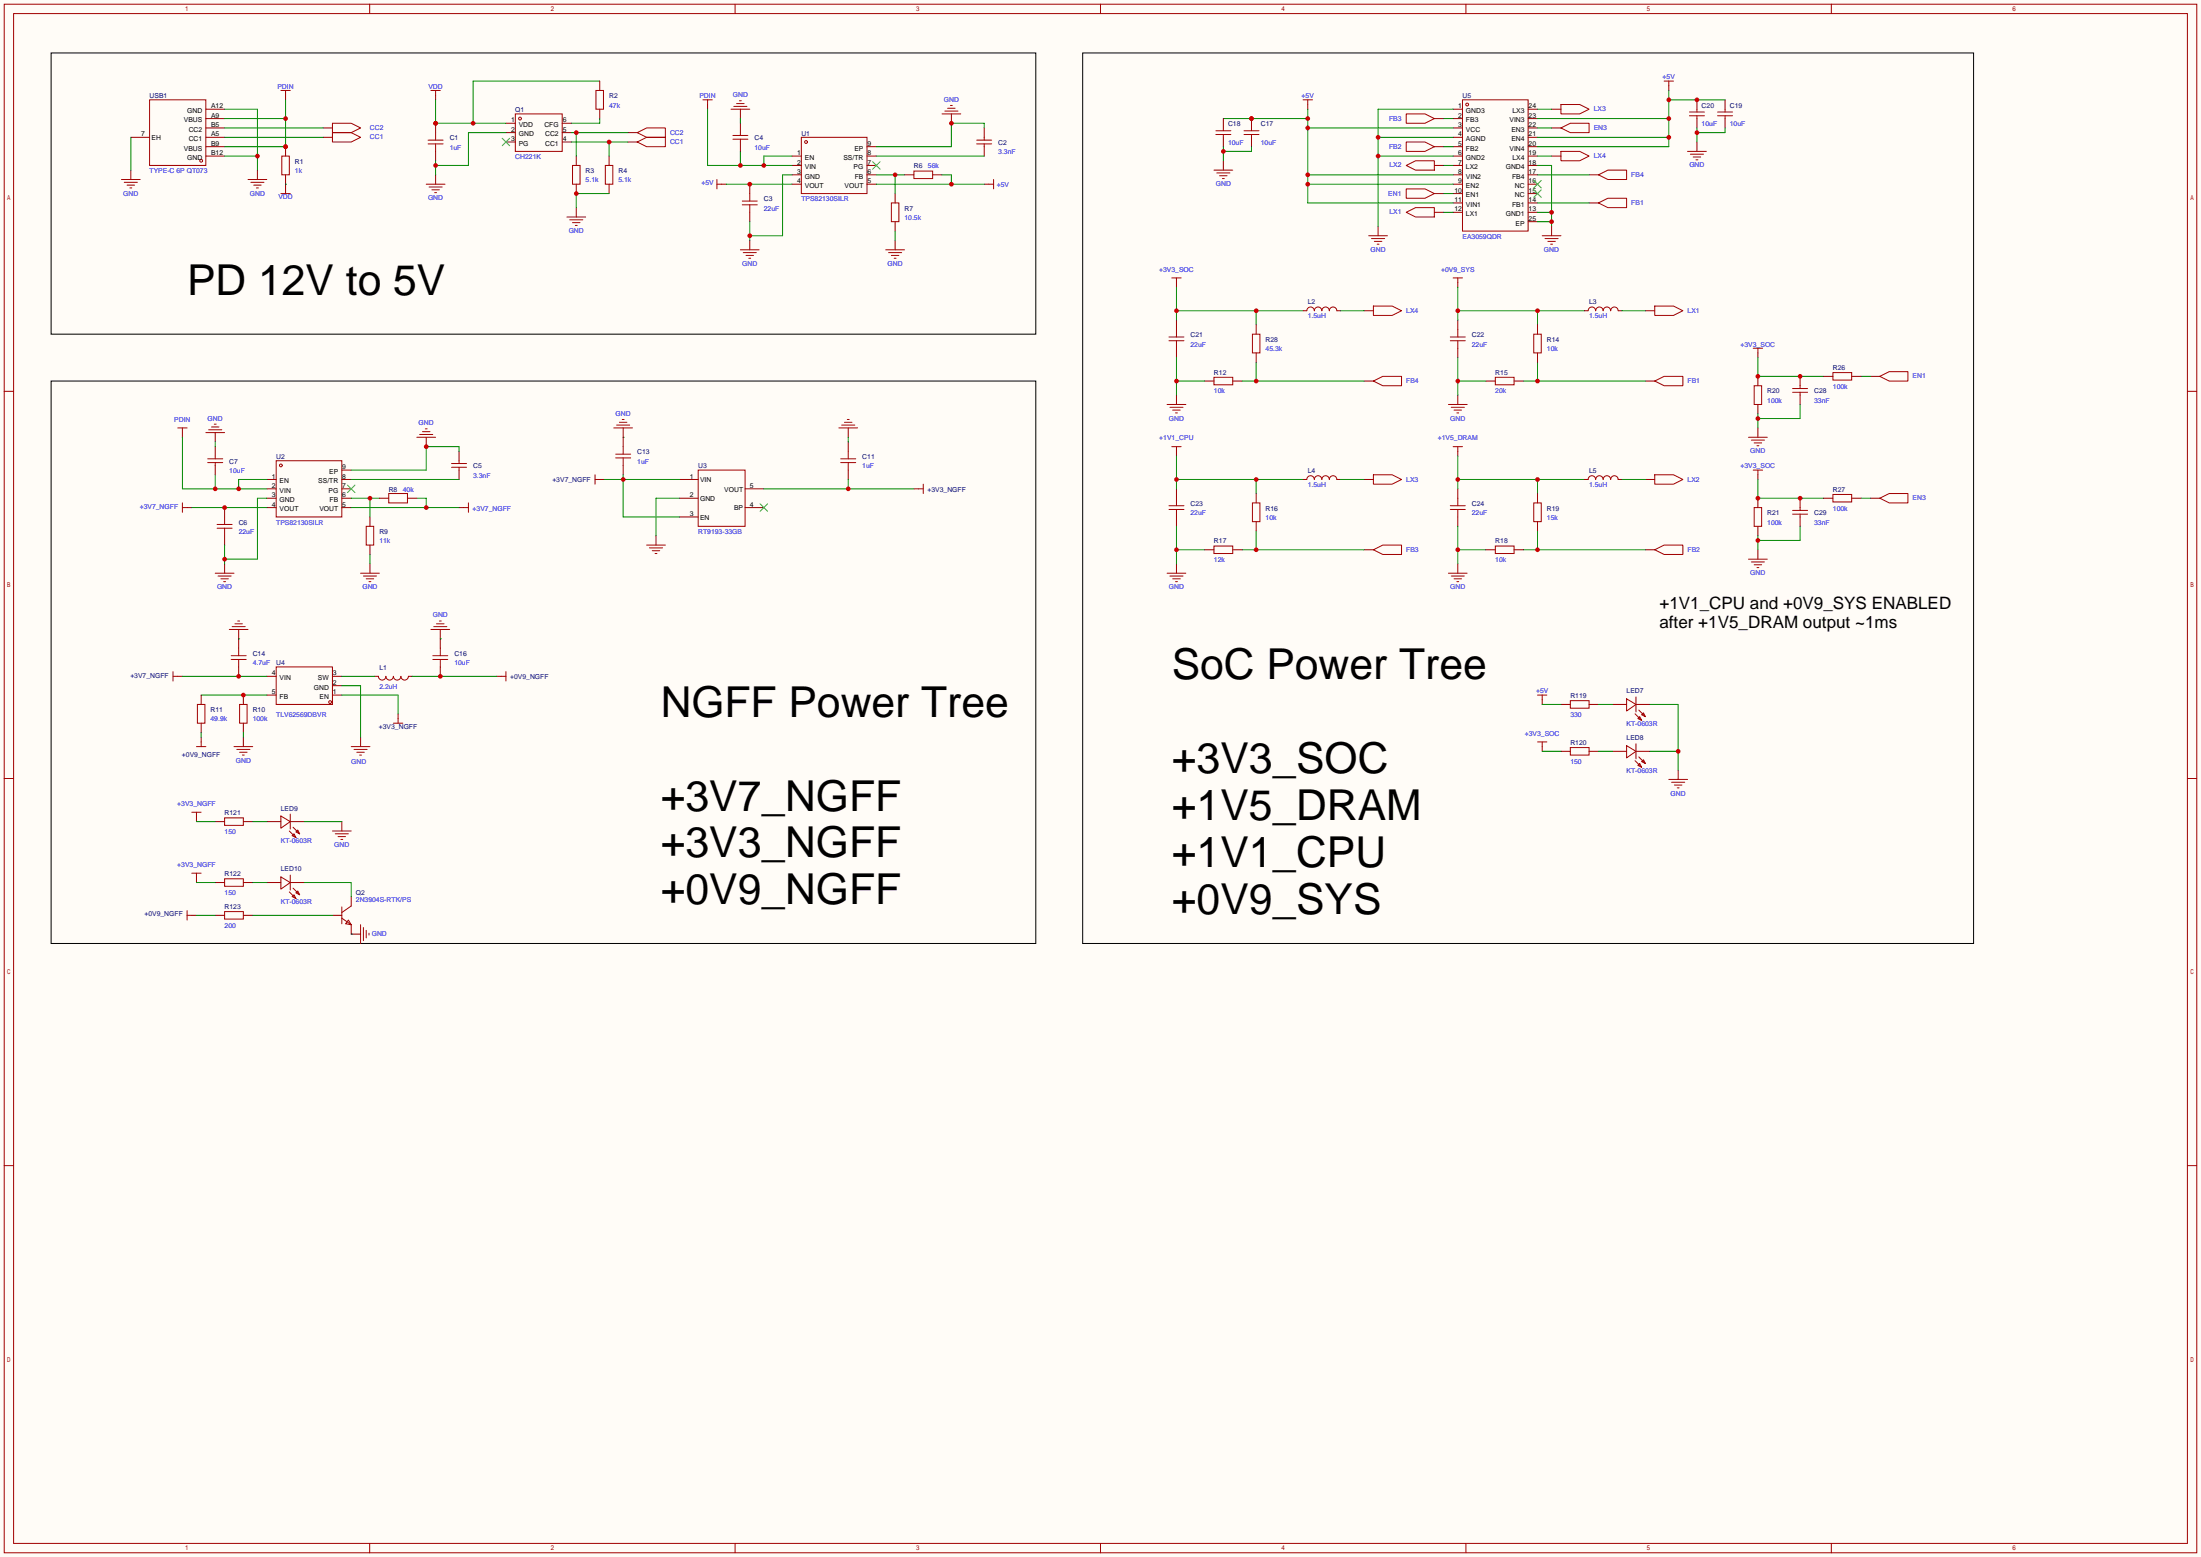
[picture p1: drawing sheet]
<svg xmlns="http://www.w3.org/2000/svg" width="596mm" height="422mm" viewBox="0 0 596 422" stroke-linecap="round" stroke-linejoin="round" font-family="sans-serif">
<path d="M0 0h596.1v421.9h-596.1z" fill="#fffcf7"/>
<g fill="none" stroke="#a10000" stroke-width=".27">
<path d="M1.1 1.1h593.9v419.7h-593.9zM3.7 3.7h588.8v414.5h-588.8zM100.1 1.1v2.6M199.1 1.1v2.6M298.1 1.1v2.6M397 1.1v2.6M496 1.1v2.6M40.5 27.1h15.3v17.7h-15.3zM32.9 48.6h5.1M33.7 49.4h3.5M34.4 50.2h2M35.2 50.9h.5"/>
<path d="M67.2 48.6h5.1M67.9 49.4h3.6M68.7 50.2h2M69.5 50.9h.5M1.1 106h2.6M592.5 106h2.5M1.1 210.9h2.6M592.5 210.9h2.5M1.1 315.8h2.6M592.5 315.8h2.5M100.1 418.2v2.6M199.1 418.2v2.6"/>
<path d="M298.1 418.2v2.6M397 418.2v2.6M496 418.2v2.6"/>
<circle cx="54.5" cy="43.6" r=".38"/>
</g>
<path d="M13.8 14.4h266.7v76.2h-266.7z" fill="none" stroke="#000" stroke-width=".27"/>
<path d="M35.4 37.2h5.1M55.8 39.8h5M55.8 34.7h5M55.8 37.2h5M55.8 32.1h5M55.8 29.6h5M35.4 46.1v2.5M55.8 42.3h5M69.7 46.1v2.5" fill="none" stroke="#870000" stroke-width=".27"/>
<path d="M35.4 37.2v8.9M60.8 29.6h8.9v16.5M60.8 42.3h8.9" fill="none" stroke="#008700" stroke-width=".27"/>
<circle cx="69.7" cy="42.3" r=".63" fill="#c00"/>
<path d="M77.3 25.8v1.3M87.5 34.7h2.5M87.5 37.2h2.5" fill="none" stroke="#870000" stroke-width=".27"/>
<path d="M76.1 24.5h2.5M77.3 24.5v1.3M90 33.4h5.1l2.6 1.3-2.6 1.2h-5.1zM90 35.9h5.1l2.6 1.3-2.6 1.3h-5.1z" fill="none" stroke="#a10000" stroke-width=".27"/>
<path d="M60.8 34.7h26.7M60.8 37.2h26.7M60.8 32.1h16.5M77.3 27.1v12.7h-16.5" fill="none" stroke="#008700" stroke-width=".27"/>
<g fill="#c00">
<circle cx="77.3" cy="32.1" r=".63"/>
<circle cx="77.3" cy="39.8" r=".63"/>
</g>
<path d="M77.3 39.8v2.5" fill="none" stroke="#870000" stroke-width=".27"/>
<circle cx="77.3" cy="39.8" r=".63" fill="#c00"/>
<path d="M118 25.8v1.3M137 33.4h2.6M137 35.9h2.6M137 38.5h2.6M152.3 33.4h2.5M152.3 35.9h2.5M152.3 38.5h2.5M77.3 47.4v3.8" fill="none" stroke="#870000" stroke-width=".27"/>
<g fill="none" stroke="#a10000" stroke-width=".27">
<path d="M116.7 24.5h2.6M118 24.5v1.3M139.6 30.9h12.7v10.1h-12.7zM76.1 52.5h2.5M76.3 42.3h2.1v5.1h-2.1zM77.3 51.2v1.3"/>
<circle cx="140.8" cy="32.1" r=".38"/>
</g>
<path d="M118 27.1v6.3h19M162.4 22h-34.3v11.4M77.3 49.9h.1" fill="none" stroke="#008700" stroke-width=".27"/>
<path d="M136 37.5l2 2M138 37.5l-2 2" fill="none" stroke="#3c3" stroke-width=".27"/>
<g fill="#c00">
<circle cx="128.1" cy="33.4" r=".63"/>
<circle cx="118" cy="33.4" r=".63"/>
</g>
<path d="M116 39h4M116 38h4M118 35.9v2.1" fill="none" stroke="#a10000" stroke-width=".27"/>
<path d="M118 33.4v2.5M118 41v2.6" fill="none" stroke="#870000" stroke-width=".27"/>
<circle cx="118" cy="33.4" r=".63" fill="#c00"/>
<path d="M118 39v2M115.4 49.9h5.1M116.2 50.7h3.6M117 51.4h2M117.7 52.2h.5" fill="none" stroke="#a10000" stroke-width=".27"/>
<path d="M118 47.4v2.5" fill="none" stroke="#870000" stroke-width=".27"/>
<path d="M137 35.9h-10.1v8.9h-8.9M118 43.6v3.8" fill="none" stroke="#008700" stroke-width=".27"/>
<circle cx="118" cy="44.8" r=".63" fill="#c00"/>
<path d="M162.4 22v2.5M162.4 29.6v2.5M170.1 35.9h2.5M170.1 38.5h2.5M156.1 42.3v2.5M156.1 49.9v2.6M165 42.3v2.5M165 49.9v2.6" fill="none" stroke="#870000" stroke-width=".27"/>
<path d="M161.4 24.5h2v5.1h-2zM172.6 35.9l2.5-1.2h5.1v2.5h-5.1zM172.6 38.5l2.5-1.3h5.1v2.6h-5.1zM155.1 44.8h2v5.1h-2zM164 44.8h2v5.1h-2z" fill="none" stroke="#a10000" stroke-width=".27"/>
<path d="M154.8 35.9h15.3M156.1 35.9v6.4M162.4 32.1v1.3h-7.6" fill="none" stroke="#008700" stroke-width=".27"/>
<circle cx="156.1" cy="35.9" r=".63" fill="#c00"/>
<path d="M154.8 38.5h15.3M165 38.5v3.8" fill="none" stroke="#008700" stroke-width=".27"/>
<circle cx="165" cy="38.5" r=".63" fill="#c00"/>
<path d="M156.1 56.3v2.5" fill="none" stroke="#870000" stroke-width=".27"/>
<path d="M153.5 58.8h5.1M154.3 59.6h3.6M155.1 60.3h2M155.8 61.1h.5" fill="none" stroke="#a10000" stroke-width=".27"/>
<path d="M165 52.5h-8.9v3.8" fill="none" stroke="#008700" stroke-width=".27"/>
<circle cx="156.1" cy="52.5" r=".63" fill="#c00"/>
<g fill="none" stroke="#a10000" stroke-width=".27">
<path d="M217 37.2h17.8v15.3h-17.8zM255.1 30.9h5.1M255.9 30.1h3.6M256.7 29.3h2M257.4 28.6h.5M264.5 39h4.1M264.5 38h4.1M266.6 37.2v.8M266.6 39v.8M112.9 118.5h5.1M113.7 117.7h3.5M114.4 117h2.1"/>
<path d="M115.2 116.2h.5M74.8 124.8h17.8v15.3h-17.8zM122.3 126.6h4.1M122.3 125.6h4.1M124.3 124.8v.8M124.3 126.6v.8"/>
<circle cx="218.3" cy="38.5" r=".38"/>
<circle cx="76.1" cy="126.1" r=".38"/>
</g>
<g fill="none" stroke="#870000" stroke-width=".27">
<path d="M234.8 39.8h2.6M257.7 30.9v2.5M266.6 34.7v2.5M266.6 39.8v2.5M214.5 42.3h2.5M214.5 44.8h2.5M214.5 47.4h2.5M214.5 49.9h2.5M234.8 42.3h2.6M234.8 44.8h2.6M234.8 47.4h2.6M234.8 49.9h2.6"/>
<path d="M115.4 118.5v2.5M72.3 129.9h2.5M72.3 132.5h2.5M72.3 135h2.5M72.3 137.5h2.5M92.6 129.9h2.5M92.6 132.5h2.5M92.6 135h2.5M92.6 137.5h2.5M92.6 127.4h2.5M124.3 122.3v2.5M124.3 127.4v2.5"/>
</g>
<path d="M236.3 43.8l2.1 2M238.4 43.8l-2.1 2M94.1 131.4l2 2.1M96.1 131.4l-2 2.1" fill="none" stroke="#3c3" stroke-width=".27"/>
<path d="M237.4 42.3h29.2M95.1 129.9h29.2M124.3 122.3v-1.3h-8.9v6.4h-20.3" fill="none" stroke="#008700" stroke-width=".27"/>
<circle cx="115.4" cy="121" r=".63" fill="#c00"/>
<path d="M266.6 34.7v-1.3h-8.9v6.4h-20.3" fill="none" stroke="#008700" stroke-width=".27"/>
<circle cx="257.7" cy="33.4" r=".63" fill="#c00"/>
<path d="M242.4 52.5v2.5M245 47.4h2.5M252.6 47.4h2.5M266.6 49.9h1.2M242.4 60.1v2.5M124.3 137.5h1.3" fill="none" stroke="#870000" stroke-width=".27"/>
<path d="M241.4 55h2.1v5.1h-2.1zM247.5 46.4h5.1v2h-5.1zM267.8 49.9h1.3M269.1 48.6v2.6M125.6 137.5h1.3M126.9 136.3v2.5" fill="none" stroke="#a10000" stroke-width=".27"/>
<path d="M237.4 49.9h29.2M255.1 47.4h2.6v2.5" fill="none" stroke="#008700" stroke-width=".27"/>
<circle cx="257.7" cy="49.9" r=".63" fill="#c00"/>
<path d="M95.1 137.5h29.2M112.9 135h2.5v2.5" fill="none" stroke="#008700" stroke-width=".27"/>
<circle cx="115.4" cy="137.5" r=".63" fill="#c00"/>
<path d="M95.1 135h7.6M100.2 135v5.1" fill="none" stroke="#008700" stroke-width=".27"/>
<circle cx="100.2" cy="135" r=".63" fill="#c00"/>
<path d="M237.4 47.4h7.6M242.4 47.4v5.1" fill="none" stroke="#008700" stroke-width=".27"/>
<circle cx="242.4" cy="47.4" r=".63" fill="#c00"/>
<path d="M195.5 49.9h1.2M242.4 65.2v2.5M50.7 137.5h1.2M60.8 137.5v2.6M60.8 145.2v2.5M100.2 152.8v2.5" fill="none" stroke="#870000" stroke-width=".27"/>
<g fill="none" stroke="#a10000" stroke-width=".27">
<path d="M194.2 48.6v2.6M194.2 49.9h1.3M239.9 67.7h5.1M240.7 68.5h3.5M241.4 69.2h2.1M242.2 70h.5M49.4 136.3v2.5M49.4 137.5h1.3M58.8 143.1h4.1M58.8 142.1h4.1M60.8 140.1v2M97.7 155.3h5"/>
<path d="M98.4 156.1h3.6M99.2 156.8h2M99.9 157.6h.6"/>
</g>
<path d="M196.7 49.9h17.8M242.4 62.6v2.6M51.9 137.5h20.4M100.2 150.2v2.6" fill="none" stroke="#008700" stroke-width=".27"/>
<circle cx="60.8" cy="137.5" r=".63" fill="#c00"/>
<path d="M201 55.5h4.1M201 54.5h4.1M203.1 52.5v2M60.8 143.1v2.1" fill="none" stroke="#a10000" stroke-width=".27"/>
<path d="M203.1 49.9v2.6M203.1 57.5v2.6" fill="none" stroke="#870000" stroke-width=".27"/>
<circle cx="203.1" cy="49.9" r=".63" fill="#c00"/>
<path d="M203.1 55.5v2M200.5 67.7h5.1M201.3 68.5h3.6M202.1 69.2h2M202.8 70h.5M58.3 155.3h5.1M59.1 156.1h3.5M59.8 156.8h2M60.6 157.6h.5" fill="none" stroke="#a10000" stroke-width=".27"/>
<path d="M203.1 65.2v2.5M60.8 152.8v2.5" fill="none" stroke="#870000" stroke-width=".27"/>
<path d="M72.3 135h-2.6v16.5h-8.9M60.8 147.7v5.1" fill="none" stroke="#008700" stroke-width=".27"/>
<circle cx="60.8" cy="151.5" r=".63" fill="#c00"/>
<path d="M214.5 47.4h-2.5v16.5h-8.9M203.1 60.1v5.1" fill="none" stroke="#008700" stroke-width=".27"/>
<circle cx="203.1" cy="63.9" r=".63" fill="#c00"/>
<path d="M191.6 28.3v1.3M49.4 117.2v1.3" fill="none" stroke="#870000" stroke-width=".27"/>
<path d="M190.4 27.1h2.5M191.6 27.1v1.2M48.1 116h2.6M49.4 116v1.2" fill="none" stroke="#a10000" stroke-width=".27"/>
<path d="M191.6 29.6v15.2h22.9M200.5 41v3.8M214.5 42.3h-7.6v2.5" fill="none" stroke="#008700" stroke-width=".27"/>
<g fill="#c00">
<circle cx="206.9" cy="44.8" r=".63"/>
<circle cx="200.5" cy="44.8" r=".63"/>
</g>
<path d="M49.4 118.5v14h22.9M58.3 128.7v3.8M72.3 129.9h-7.7v2.6" fill="none" stroke="#008700" stroke-width=".27"/>
<g fill="#c00">
<circle cx="58.3" cy="132.5" r=".63"/>
<circle cx="64.6" cy="132.5" r=".63"/>
</g>
<g fill="none" stroke="#a10000" stroke-width=".27">
<path d="M198 29.6h5.1M198.5 37.7h4.1M198.5 36.7h4.1M198.8 28.8h3.5M199.5 28.1h2M200.3 27.3h.5M200.5 35.9v.8M200.5 37.7v.8M55.8 117.2h5M56.5 116.5h3.6M57.3 115.7h2M58 114.9h.5"/>
<path d="M227.2 116h5.1M228 115.2h3.5M228.7 114.4h2.1M229.5 113.7h.5M56.3 125.3h4M56.3 124.3h4M58.3 123.6v.7M58.3 125.3v.8M105.3 133.7h5.1v2.6h-5.1zM161.2 128.7v2.5M161.2 129.9h1.2M166.8 123.1h4"/>
<path d="M166.8 124.1h4M168.8 121v2.1M168.8 124.1v2M189.1 127.4h12.7v15.2h-12.7zM227.7 125.3h4.1M227.7 124.3h4.1M229.7 122.3v2M229.7 125.3v2.1M248.8 132.5h1.3M250.1 131.2v2.5M99.2 142.6h2v5.1h-2zM175.1 147.7h5.1"/>
<path d="M175.9 148.5h3.6M176.7 149.2h2M177.4 150h.5M62.1 170.6h5.1M62.6 177.7h4.1M62.6 178.7h4.1M62.9 169.8h3.5M63.6 169h2.1M64.4 168.3h.5M64.6 175.6v2.1M64.6 178.7v2M117.2 177.7h4.1"/>
<path d="M117.2 178.7h4.1M119.3 175.6v2.1M119.3 178.7v2M46.9 182v2.5M46.9 183.3h1.2M74.8 180.7h15.2v10.2h-15.2zM102.5 183.3a1.02 1.02 0 0 0 1 1 1.02 1.02 0 0 0 1-1M104.5 183.3a1.02 1.02 0 0 0 1 1 1.02 1.02 0 0 0 1.1-1M106.6 183.3a1.02 1.02 0 0 0 1 1 1.02 1.02 0 0 0 1-1M106.6 196h2.5M107.8 194.7v1.3M108.6 183.3a1.02 1.02 0 0 0 1 1 1.02 1.02 0 0 0 1-1"/>
<path d="M135.8 183.3h1.2M137 182v2.5M53.2 202.3h2.6M54.5 201v1.3M95.1 202.3h5.1M95.9 203.1h3.5M96.6 203.8h2.1M97.4 204.6h.5M50.7 246.8v2.5M50.7 248h1.2"/>
<circle cx="89.4" cy="190.2" r=".38"/>
</g>
<g fill="none" stroke="#870000" stroke-width=".27">
<path d="M200.5 29.6v2.5M200.5 33.4v2.5M200.5 38.5v2.5M58.3 117.2v2.6M168.8 118.5v2.5M229.7 116v2.5M229.7 119.8v2.5M58.3 121v2.6M58.3 126.1v2.6M102.7 135h2.6M110.4 135h2.5M162.4 129.9h1.3"/>
<path d="M168.8 126.1v2.6M184 135h5.1M184 129.9h5.1M201.8 137.5h5.1M201.8 132.5h5.1M229.7 127.4v2.5M247.5 132.5h1.3M100.2 140.1v2.5M100.2 147.7v2.5M177.7 145.2v2.5M184 140.1h5.1M64.6 170.6v5"/>
<path d="M119.3 173.1v2.5M48.1 183.3h1.3M54.5 199.8v1.2M64.6 180.7v2.6M72.3 183.3h2.5M72.3 188.3h2.5M90 183.3h2.6M90 188.3h2.6M90 185.8h2.6M97.7 199.8v2.5M101.5 183.3h1M107.8 193.4v1.3"/>
<path d="M110.6 183.3h1M119.3 180.7v2.6M134.5 183.3h1.3M51.9 248h1.3"/>
</g>
<path d="M200.5 32.1v1.3M58.3 119.8v1.2M163.7 129.9h20.3M168.8 128.7v11.4h15.2" fill="none" stroke="#008700" stroke-width=".27"/>
<path d="M13.8 103.3h266.7v152.4h-266.7z" fill="none" stroke="#000" stroke-width=".27"/>
<path d="M205.9 136.5l2 2.1M207.9 136.5l-2 2.1" fill="none" stroke="#3c3" stroke-width=".27"/>
<circle cx="168.8" cy="129.9" r=".63" fill="#c00"/>
<path d="M184 135h-6.3v10.2M206.9 132.5h40.6M229.7 129.9v2.6" fill="none" stroke="#008700" stroke-width=".27"/>
<circle cx="229.7" cy="132.5" r=".63" fill="#c00"/>
<path d="M168.8 118.5h.1M49.4 183.3h22.9M92.6 188.3h15.2v5.1M92.6 185.8h5.1v14" fill="none" stroke="#008700" stroke-width=".27"/>
<path d="M168.8 116v2.5" fill="none" stroke="#870000" stroke-width=".27"/>
<path d="M166.2 116h5.1M167 115.2h3.6M167.8 114.4h2M168.5 113.7h.5" fill="none" stroke="#a10000" stroke-width=".27"/>
<circle cx="64.6" cy="183.3" r=".63" fill="#c00"/>
<path d="M64.6 173.1h.1M54.5 188.3h17.8M92.6 183.3h8.9" fill="none" stroke="#008700" stroke-width=".27"/>
<path d="M65.9 188.3v2.6" fill="none" stroke="#870000" stroke-width=".27"/>
<circle cx="65.9" cy="188.3" r=".63" fill="#c00"/>
<path d="M54.5 188.3v2.6M54.5 196v2.5M65.9 196v2.5M65.9 199.8v2.5" fill="none" stroke="#870000" stroke-width=".27"/>
<path d="M53.5 190.9h2v5.1h-2zM64.9 190.9h2v5.1h-2zM63.4 202.3h5.1M64.1 203.1h3.6M64.9 203.8h2M65.7 204.6h.5" fill="none" stroke="#a10000" stroke-width=".27"/>
<path d="M54.5 198.5v1.3M65.9 198.5v1.3M111.6 183.3h22.9" fill="none" stroke="#008700" stroke-width=".27"/>
<circle cx="119.3" cy="183.3" r=".63" fill="#c00"/>
<g fill="none" stroke="#870000" stroke-width=".27">
<path d="M393.6 29.6h2.5M393.6 32.1h2.5M393.6 34.7h2.5M393.6 37.2h2.5M393.6 39.8h2.5M413.9 29.6h2.5M413.9 32.1h2.5M413.9 34.7h2.5M413.9 37.2h2.5M413.9 39.8h2.5M393.6 42.3h2.5M393.6 44.8h2.5"/>
<path d="M393.6 47.4h2.5M393.6 49.9h2.5M393.6 52.5h2.5M393.6 55h2.5M393.6 57.5h2.5M413.9 42.3h2.5M413.9 44.8h2.5M413.9 47.4h2.5M413.9 49.9h2.5M413.9 52.5h2.5M413.9 55h2.5M413.9 57.5h2.5"/>
<path d="M373.3 61.3v2.6M413.9 60.1h2.5M119.3 170.6v2.5"/>
</g>
<g fill="none" stroke="#a10000" stroke-width=".27">
<path d="M396.1 27.1h17.8v35.5h-17.8zM370.7 63.9h5.1M371.5 64.6h3.5M372.2 65.4h2.1M373 66.2h.5M116.7 170.6h5.1M117.5 169.8h3.5M118.2 169h2.1M119 168.3h.5"/>
<circle cx="397.4" cy="28.3" r=".38"/>
</g>
<path d="M373.3 37.2h20.3M393.6 29.6h-20.3v31.7M373.3 42.3h20.3M119.3 173.1h.1" fill="none" stroke="#008700" stroke-width=".27"/>
<path d="M293.2 14.4h241.3v241.3h-241.3z" fill="none" stroke="#000" stroke-width=".27"/>
<path d="M415.4 51.4l2 2.1M415.4 48.9l2 2M417.4 51.4l-2 2.1M417.4 48.9l-2 2" fill="none" stroke="#3c3" stroke-width=".27"/>
<g fill="#c00">
<circle cx="373.3" cy="37.2" r=".63"/>
<circle cx="373.3" cy="42.3" r=".63"/>
</g>
<g fill="none" stroke="#870000" stroke-width=".27">
<path d="M354.2 28.3v1.3M388.5 32.1h2.5M388.5 39.8h2.5M420.2 34.7h2.6M420.2 29.6h2.6M452 23.2v1.3M388.5 52.5h2.5M388.5 44.8h2.5M388.5 57.5h2.5M420.2 42.3h2.6M430.4 55h2.5M430.4 47.4h2.5"/>
<path d="M476.1 95.6v1.3M369.4 103.3h2.6M445.6 103.3h2.6M506.6 102h2.5M476.1 128.7v1.2M506.6 135h2.5M369.4 149h2.6M445.6 149h2.6"/>
</g>
<g fill="none" stroke="#a10000" stroke-width=".27">
<path d="M352.9 27.1h2.6M354.2 27.1v1.2M380.9 30.9h5.1l2.5 1.2-2.5 1.3h-5.1zM380.9 38.5h5.1l2.5 1.3-2.5 1.2h-5.1zM422.8 34.7l2.5-1.3h5.1v2.5h-5.1zM422.8 28.3h5.1l2.5 1.3-2.5 1.3h-5.1zM450.7 22h2.6M452 22v1.2M380.9 51.2h5.1l2.5 1.3-2.5 1.2h-5.1zM380.9 44.8l2.5-1.2h5.1v2.5h-5.1zM380.9 57.5l2.5-1.2h5.1v2.5h-5.1zM422.8 41h5.1l2.5 1.3-2.5 1.3h-5.1z"/>
<path d="M432.9 55l2.6-1.3h5.1v2.6h-5.1zM432.9 47.4l2.6-1.3h5.1v2.5h-5.1zM474.9 94.4h2.5M476.1 94.4v1.2M372 103.3l2.5-1.3h5.1v2.5h-5.1zM448.2 103.3l2.5-1.3h5.1v2.5h-5.1zM509.1 102l2.6-1.3h5.1v2.6h-5.1zM474.9 127.4h2.5M476.1 127.4v1.3M509.1 135l2.6-1.3h5.1v2.6h-5.1zM372 149l2.5-1.3h5.1v2.5h-5.1zM448.2 149l2.5-1.3h5.1v2.5h-5.1z"/>
</g>
<path d="M331.3 32.1h22.9M354.2 34.7h39.4M354.2 29.6v25.4h39.4M354.2 47.4h39.4M354.2 49.9h39.4" fill="none" stroke="#008700" stroke-width=".27"/>
<g fill="#c00">
<circle cx="354.2" cy="34.7" r=".63"/>
<circle cx="354.2" cy="47.4" r=".63"/>
<circle cx="354.2" cy="49.9" r=".63"/>
<circle cx="354.2" cy="32.1" r=".63"/>
<circle cx="339" cy="32.1" r=".63"/>
</g>
<path d="M336.9 36.4h4.1M336.9 35.4h4.1M465.2 31.4h4.1M465.2 30.4h4.1M467.2 29.6v.8M467.2 31.4v.7" fill="none" stroke="#a10000" stroke-width=".27"/>
<path d="M339 32.1v2.6M339 37.2v2.6M467.2 27.1v2.5M467.2 32.1v2.6" fill="none" stroke="#870000" stroke-width=".27"/>
<circle cx="339" cy="32.1" r=".63" fill="#c00"/>
<g fill="none" stroke="#a10000" stroke-width=".27">
<path d="M329.3 36.4h4.1M329.3 35.4h4.1M331.3 34.7v.7M331.3 36.4v.8M339 34.7v.7M339 36.4v.8M457.6 31.4h4M457.6 30.4h4M459.6 29.6v.8M459.6 31.4v.7M328.8 46.1h5.1M329.6 46.9h3.5"/>
<path d="M330.3 47.6h2.1M331.1 48.4h.5M457.1 41h5.1M457.8 41.8h3.6M458.6 42.5h2M459.4 43.3h.5"/>
</g>
<path d="M331.3 32.1v2.6M331.3 37.2v2.6M459.6 27.1v2.5M459.6 32.1v2.6M459.6 38.5v2.5M331.3 43.6v2.5" fill="none" stroke="#870000" stroke-width=".27"/>
<path d="M331.3 39.8v3.8M339 39.8v1.2h-7.7" fill="none" stroke="#008700" stroke-width=".27"/>
<circle cx="331.3" cy="41" r=".63" fill="#c00"/>
<path d="M459.6 34.7v3.8M467.2 34.7v1.2h-7.6" fill="none" stroke="#008700" stroke-width=".27"/>
<circle cx="459.6" cy="35.9" r=".63" fill="#c00"/>
<path d="M391 32.1h2.6M391 39.8h2.6M416.4 32.1h35.6M416.4 34.7h3.8M416.4 37.2h35.6M452 24.5v15.3h-35.6M452 27.1h15.2M391 44.8h2.6M391 57.5h2.6" fill="none" stroke="#008700" stroke-width=".27"/>
<g fill="#c00">
<circle cx="452" cy="37.2" r=".63"/>
<circle cx="452" cy="32.1" r=".63"/>
<circle cx="452" cy="27.1" r=".63"/>
<circle cx="459.6" cy="27.1" r=".63"/>
</g>
<path d="M416.4 29.6h3.8M416.4 42.3h3.8M416.4 44.8h3.8v16.5M416.4 57.5h3.8M416.4 60.1h3.8" fill="none" stroke="#008700" stroke-width=".27"/>
<g fill="#c00">
<circle cx="420.2" cy="60.1" r=".63"/>
<circle cx="420.2" cy="57.5" r=".63"/>
</g>
<g fill="none" stroke="#870000" stroke-width=".27">
<path d="M318.6 76.6v1.3M394.8 76.6v1.3M420.2 61.3v2.6M318.6 86.7v2.6M318.6 94.4v2.5M369.4 84.2h2.6M394.8 86.7v2.6M394.8 94.4v2.5M445.6 84.2h2.6M318.6 107.1v2.5M326.3 103.3h2.5M333.9 103.3h2.5"/>
<path d="M394.8 107.1v2.5M318.6 122.3v1.3M318.6 132.5v2.5M369.4 129.9h2.6M394.8 122.3v1.3M394.8 132.5v2.5M445.6 129.9h2.6M318.6 140.1v2.5M318.6 152.8v2.5M394.8 140.1v2.5M394.8 152.8v2.5M417.7 202.3v1.3"/>
<path d="M53.2 221.4v1.2M53.2 237.9v1.2"/>
</g>
<g fill="none" stroke="#a10000" stroke-width=".27">
<path d="M317.4 75.3h2.5M318.6 75.3v1.3M393.6 75.3h2.5M394.8 75.3v1.3M417.7 63.9h5.1M418.5 64.6h3.5M419.2 65.4h2.1M420 66.2h.5M316.6 92.3h4.1M316.6 91.3h4.1M318.6 89.3v2M318.6 92.3v2.1"/>
<path d="M372 82.9h5.1l2.5 1.3-2.5 1.3h-5.1zM392.8 92.3h4.1M392.8 91.3h4.1M394.8 89.3v2M394.8 92.3v2.1M448.2 82.9h5.1l2.5 1.3-2.5 1.3h-5.1zM316.1 109.6h5.1M316.9 110.4h3.5M317.6 111.1h2.1M318.4 111.9h.5M328.8 102.2h5.1v2.1h-5.1zM392.3 109.6h5.1"/>
<path d="M393.1 110.4h3.5M393.8 111.1h2.1M394.6 111.9h.5M316.6 138h4.1M316.6 137h4.1M317.4 121h2.5M318.6 121v1.3M318.6 135v2M318.6 138v2.1M372 128.7h5.1l2.5 1.2-2.5 1.3h-5.1zM392.8 138h4.1M392.8 137h4.1"/>
<path d="M393.6 121h2.5M394.8 121v1.3M394.8 135v2M394.8 138v2.1M448.2 128.7h5.1l2.5 1.2-2.5 1.3h-5.1zM316.1 155.3h5.1M316.9 156.1h3.5M317.6 156.8h2.1M318.4 157.6h.5M392.3 155.3h5.1M393.1 156.1h3.5M393.8 156.8h2.1"/>
<path d="M394.6 157.6h.5M416.4 201h2.6M417.7 201v1.3M51.9 220.1h2.6M51.9 236.6h2.6M53.2 220.1v1.3M53.2 236.6v1.3"/>
</g>
<path d="M416.4 47.4h14M416.4 55h14M318.6 142.6v10.2M318.6 149h7.7" fill="none" stroke="#008700" stroke-width=".27"/>
<circle cx="318.6" cy="149" r=".63" fill="#c00"/>
<path d="M318.6 123.6v8.9M318.6 129.9h34.3M340.2 129.9v3.8" fill="none" stroke="#008700" stroke-width=".27"/>
<g fill="#c00">
<circle cx="318.6" cy="129.9" r=".63"/>
<circle cx="340.2" cy="129.9" r=".63"/>
</g>
<path d="M394.8 96.9v10.2M394.8 103.3h7.7" fill="none" stroke="#008700" stroke-width=".27"/>
<circle cx="394.8" cy="103.3" r=".63" fill="#c00"/>
<path d="M318.6 96.9v10.2M318.6 103.3h7.7" fill="none" stroke="#008700" stroke-width=".27"/>
<circle cx="318.6" cy="103.3" r=".63" fill="#c00"/>
<path d="M318.6 77.9v8.8M318.6 84.2h34.3M340.2 84.2v3.8" fill="none" stroke="#008700" stroke-width=".27"/>
<g fill="#c00">
<circle cx="318.6" cy="84.2" r=".63"/>
<circle cx="340.2" cy="84.2" r=".63"/>
</g>
<path d="M394.8 149h7.7M394.8 142.6v10.2" fill="none" stroke="#008700" stroke-width=".27"/>
<circle cx="394.8" cy="149" r=".63" fill="#c00"/>
<path d="M394.8 129.9h34.3M394.8 123.6v8.9M416.4 129.9v3.8" fill="none" stroke="#008700" stroke-width=".27"/>
<g fill="#c00">
<circle cx="416.4" cy="129.9" r=".63"/>
<circle cx="394.8" cy="129.9" r=".63"/>
</g>
<path d="M394.8 77.9v8.8M394.8 84.2h34.3M416.4 84.2v3.8" fill="none" stroke="#008700" stroke-width=".27"/>
<g fill="#c00">
<circle cx="416.4" cy="84.2" r=".63"/>
<circle cx="394.8" cy="84.2" r=".63"/>
</g>
<path d="M412.6 149h33M416.4 143.9v5.1" fill="none" stroke="#008700" stroke-width=".27"/>
<circle cx="416.4" cy="149" r=".63" fill="#c00"/>
<path d="M336.4 149h33M340.2 143.9v5.1" fill="none" stroke="#008700" stroke-width=".27"/>
<circle cx="340.2" cy="149" r=".63" fill="#c00"/>
<path d="M416.4 98.2v5.1M412.6 103.3h33" fill="none" stroke="#008700" stroke-width=".27"/>
<circle cx="416.4" cy="103.3" r=".63" fill="#c00"/>
<path d="M340.2 98.2v5.1M336.4 103.3h33" fill="none" stroke="#008700" stroke-width=".27"/>
<circle cx="340.2" cy="103.3" r=".63" fill="#c00"/>
<g fill="none" stroke="#870000" stroke-width=".27">
<path d="M352.9 84.2h1M362.1 84.2h1M416.4 88v2.6M416.4 95.6v2.6M429.1 84.2h1M438.3 84.2h1M402.5 103.3h2.5M410.1 103.3h2.5M493.9 102h2.5M501.5 102h2.6M340.2 133.7v2.6M352.9 129.9h1"/>
<path d="M362.1 129.9h1M416.4 133.7v2.6M429.1 129.9h1M438.3 129.9h1M476.1 135v2.5M493.9 135h2.5M501.5 135h2.6M326.3 149h2.5M333.9 149h2.5M340.2 141.4v2.5M402.5 149h2.5M410.1 149h2.5"/>
<path d="M416.4 141.4v2.5"/>
</g>
<g fill="none" stroke="#a10000" stroke-width=".27">
<path d="M353.9 84.2a1.02 1.02 0 0 1 1.1-1 1.02 1.02 0 0 1 1 1M356 84.2a1.02 1.02 0 0 1 1-1 1.02 1.02 0 0 1 1 1M358 84.2a1.02 1.02 0 0 1 1-1 1.02 1.02 0 0 1 1 1M360 84.2a1.02 1.02 0 0 1 1.1-1 1.02 1.02 0 0 1 1 1M415.4 90.6h2v5h-2zM430.1 84.2a1.02 1.02 0 0 1 1.1-1 1.02 1.02 0 0 1 1 1M432.2 84.2a1.02 1.02 0 0 1 1-1 1.02 1.02 0 0 1 1 1M434.2 84.2a1.02 1.02 0 0 1 1-1 1.02 1.02 0 0 1 1 1M436.2 84.2a1.02 1.02 0 0 1 1.1-1 1.02 1.02 0 0 1 1 1M405 102.2h5.1v2.1h-5.1zM496.4 101h5.1v2h-5.1zM339.2 136.3h2v5.1h-2z"/>
<path d="M353.9 129.9a1.02 1.02 0 0 1 1.1-1 1.02 1.02 0 0 1 1 1 1.02 1.02 0 0 1 1-1 1.02 1.02 0 0 1 1 1 1.02 1.02 0 0 1 1-1 1.02 1.02 0 0 1 1 1 1.02 1.02 0 0 1 1.1-1 1.02 1.02 0 0 1 1 1M415.4 136.3h2v5.1h-2zM430.1 129.9a1.02 1.02 0 0 1 1.1-1 1.02 1.02 0 0 1 1 1 1.02 1.02 0 0 1 1-1 1.02 1.02 0 0 1 1 1 1.02 1.02 0 0 1 1-1 1.02 1.02 0 0 1 1 1 1.02 1.02 0 0 1 1.1-1 1.02 1.02 0 0 1 1 1M496.4 134h5.1v2h-5.1zM328.8 148h5.1v2h-5.1zM405 148h5.1v2h-5.1z"/>
</g>
<path d="M363.1 84.2h6.3M439.3 84.2h6.3M476.1 96.9v5.1h17.8M504.1 102h2.5M363.1 129.9h6.3M439.3 129.9h6.3M476.1 129.9v5.1h17.8M504.1 135h2.5" fill="none" stroke="#008700" stroke-width=".27"/>
<circle cx="476.1" cy="135" r=".63" fill="#c00"/>
<path d="M476.1 102v2.5M476.1 142.6v2.6" fill="none" stroke="#870000" stroke-width=".27"/>
<path d="M475.1 137.5h2v5.1h-2z" fill="none" stroke="#a10000" stroke-width=".27"/>
<circle cx="476.1" cy="102" r=".63" fill="#c00"/>
<path d="M476.1 109.6v2.5M476.1 116v2.5M476.1 149v2.5" fill="none" stroke="#870000" stroke-width=".27"/>
<path d="M473.6 118.5h5.1M474.3 119.3h3.6M475.1 104.5h2v5.1h-2zM475.1 120h2M475.9 120.8h.5M473.6 151.5h5.1M474.3 152.3h3.6M475.1 153h2M475.9 153.8h.5" fill="none" stroke="#a10000" stroke-width=".27"/>
<path d="M476.1 112.1v3.9M487.6 109.6v3.8h-11.5" fill="none" stroke="#008700" stroke-width=".27"/>
<circle cx="476.1" cy="113.4" r=".63" fill="#c00"/>
<path d="M476.1 145.2v3.8M487.6 142.6v3.8h-11.5" fill="none" stroke="#008700" stroke-width=".27"/>
<circle cx="476.1" cy="146.4" r=".63" fill="#c00"/>
<path d="M485.5 106.3h4.1M485.5 105.3h4.1" fill="none" stroke="#a10000" stroke-width=".27"/>
<path d="M487.6 102v2.5M487.6 107.1v2.5" fill="none" stroke="#870000" stroke-width=".27"/>
<circle cx="487.6" cy="102" r=".63" fill="#c00"/>
<path d="M487.6 104.5v.8M487.6 106.3v.8M485.5 139.3h4.1M485.5 138.3h4.1" fill="none" stroke="#a10000" stroke-width=".27"/>
<path d="M487.6 135v2.5M487.6 140.1v2.5" fill="none" stroke="#870000" stroke-width=".27"/>
<circle cx="487.6" cy="135" r=".63" fill="#c00"/>
<g fill="none" stroke="#a10000" stroke-width=".27">
<path d="M339.2 90.6h2v5h-2zM487.6 137.5v.8M487.6 139.3v.8M416.4 188.3h2.6M417.7 188.3v1.3M425.3 189.9h5.1v2h-5.1zM440.6 189.4l2.5 1.5-2.5 1.8zM442.8 193.4l1.8 1.8M443.1 188.8v4.1M443.6 194.7l.5-.5 .5 1zM443.9 192.4l1.7 1.8M444.6 193.7l.5-.5 .5 1z"/>
<path d="M425.3 202.6h5.1v2h-5.1zM440.6 202.1l2.5 1.5-2.5 1.8zM442.8 206.1l1.8 1.8M443.1 201.5v4.1M443.6 207.4l.5-.5 .5 1zM443.9 205.1l1.7 1.8M444.6 206.4l.5-.5 .5 1zM452 211.2h5.1M452.8 212h3.5M453.5 212.7h2M454.3 213.5h.5M60.8 221.6h5.1v2h-5.1z"/>
<path d="M60.8 238.1h5.1v2.1h-5.1zM76.1 237.6l2.5 1.5-2.5 1.8zM76.1 221.1l2.5 1.5-2.5 1.8zM78.4 225.2l1.7 1.7M78.6 220.6v4.1M78.6 237.1v4.1M79.1 226.4l.5-.5 .5 1zM79.4 224.2l1.8 1.7M80.1 225.4l.5-.5 .6 1zM78.4 241.7l1.7 1.8M79.1 243l.5-.6 .5 1.1zM79.4 240.7l1.8 1.7"/>
<path d="M80.1 241.9l.5-.5 .6 1z"/>
</g>
<g fill="none" stroke="#870000" stroke-width=".27">
<path d="M340.2 88v2.6M340.2 95.6v2.6M417.7 189.6v1.3M422.8 190.9h2.5M430.4 190.9h2.5M436.8 190.9h3.8M443.1 190.9h3.8M422.8 203.6h2.5M430.4 203.6h2.5M436.8 203.6h3.8M443.1 203.6h3.8M454.5 208.7v2.5"/>
<path d="M58.3 239.1h2.5M58.3 222.6h2.5M65.9 239.1h2.6M65.9 222.6h2.6M72.3 239.1h3.8M72.3 222.6h3.8M78.6 239.1h3.8M78.6 222.6h3.8"/>
</g>
<path d="M391 52.5h2.6M229.7 118.5v1.3M446.9 190.9h7.6v17.8M446.9 203.6h7.6" fill="none" stroke="#008700" stroke-width=".27"/>
<circle cx="454.5" cy="203.6" r=".63" fill="#c00"/>
<g fill="none" stroke="#008700" stroke-width=".27">
<path d="M417.7 190.9h5.1M432.9 190.9h3.9M417.7 203.6h5.1M432.9 203.6h3.9M53.2 239.1h5.1M53.2 222.6h5.1M68.5 239.1h3.8M68.5 222.6h3.8M82.4 239.1h12.7v3.9M82.4 222.6h10.2M53.2 248h5.1M68.5 248h21.5"/>
<path d="M95.1 253.1h.1"/>
</g>
<path d="M92.6 222.6v2.6M58.3 248h2.5M65.9 248h2.6M90 248h2.6M95.1 243v2.5M95.1 250.6v2.5h2.6" fill="none" stroke="#870000" stroke-width=".27"/>
<g fill="none" stroke="#a10000" stroke-width=".27">
<path d="M90 225.2h5.1M90.8 225.9h3.6M91.6 226.7h2M92.3 227.5h.5M60.8 247h5.1v2h-5.1zM92.6 248.8l2.5 1.8M92.6 245.7v4.6M94.4 249.3l.7 1.3-1.5-.3zM95.1 245.5l-2.5 1.8M97.7 250.6v5.1M98.4 251.3v3.6M99.2 252.1v2"/>
<path d="M99.9 252.9v.5"/>
</g>
<g font-size="11.5">
<text x="50.7" y="79.9">PD 12V to 5V</text>
<text x="317.4" y="184.1">SoC Power Tree</text>
<text x="178.9" y="194.2">NGFF Power Tree</text>
<text x="317.4" y="209.5">+3V3_SOC</text>
<text x="178.9" y="219.6">+3V7_NGFF</text>
<text x="317.4" y="222.2">+1V5_DRAM</text>
<text x="178.9" y="232.3">+3V3_NGFF</text>
<text x="317.4" y="234.9">+1V1_CPU</text>
<text x="178.9" y="245">+0V9_NGFF</text>
<text x="317.4" y="247.6">+0V9_SYS</text>
</g>
<g font-size="4.6">
<text x="449.5" y="165">+1V1_CPU and +0V9_SYS ENABLED</text>
<text x="449.5" y="170.1">after +1V5_DRAM output ~1ms</text>
</g>
<g font-size="1.8" fill="#00f">
<text x="450.3" y="21.5">+5V</text>
<text x="75.1" y="24">PDIN</text>
<text x="116" y="24">VDD</text>
<text x="165" y="29.1">47k</text>
<text x="189.4" y="26.6">PDIN</text>
<text x="198.5" y="26.3">GND</text>
<text x="255.6" y="27.6">GND</text>
<text x="352.5" y="26.6">+5V</text>
<text x="100.2" y="35.2">CC2</text>
<text x="376.2" y="32.7">FB3</text>
<text x="431.7" y="35.2">EN3</text>
<text x="431.7" y="30.1">LX3</text>
<text x="460.9" y="34.2">10uF</text>
<text x="468.5" y="34.2">10uF</text>
<text x="100.2" y="37.8">CC1</text>
<text x="121.8" y="40.6">1uF</text>
<text x="181.5" y="36.5">CC2</text>
<text x="181.5" y="39">CC1</text>
<text x="204.3" y="40.6">10uF</text>
<text x="270.4" y="41.8">3.3nF</text>
<text x="332.6" y="39.3">10uF</text>
<text x="341.5" y="39.3">10uF</text>
<text x="376.2" y="40.3">FB2</text>
<text x="40.5" y="46.9">TYPE-C 6P QT073</text>
<text x="79.9" y="46.9">1k</text>
<text x="139.6" y="43.1">CH221K</text>
<text x="251.3" y="45.6">56k</text>
<text x="376.3" y="45.4">LX2</text>
<text x="431.7" y="42.8">LX4</text>
<text x="441.8" y="47.9">FB4</text>
<text x="457.6" y="45.4">GND</text>
<text x="33.4" y="53">GND</text>
<text x="67.7" y="53">GND</text>
<text x="158.6" y="49.4">5.1k</text>
<text x="167.5" y="49.4">5.1k</text>
<text x="190" y="50.2">+5V</text>
<text x="270" y="50.7">+5V</text>
<text x="329.3" y="50.5">GND</text>
<text x="376" y="53">EN1</text>
<text x="75.4" y="54">VDD</text>
<text x="115.9" y="54.3">GND</text>
<text x="206.9" y="57.1">22uF</text>
<text x="217" y="54.5">TPS82130SILR</text>
<text x="245" y="59.6">10.5k</text>
<text x="376.3" y="58.1">LX1</text>
<text x="441.8" y="55.5">FB1</text>
<text x="154" y="63.2">GND</text>
<text x="396.1" y="64.7">EA3059QDR</text>
<text x="371.2" y="68.2">GND</text>
<text x="418.2" y="68.2">GND</text>
<text x="201" y="72.1">GND</text>
<text x="240.4" y="72.1">GND</text>
<text x="313.9" y="73.6">+3V3_SOC</text>
<text x="390.3" y="73.6">+0V9_SYS</text>
<text x="354.2" y="86.3">1.5uH</text>
<text x="380.9" y="84.8">LX4</text>
<text x="430.4" y="86.3">1.5uH</text>
<text x="457.1" y="84.8">LX1</text>
<text x="322.5" y="93.9">22uF</text>
<text x="342.8" y="95.2">45.3k</text>
<text x="398.7" y="93.9">22uF</text>
<text x="419" y="95.2">10k</text>
<text x="471.4" y="93.9">+3V3_SOC</text>
<text x="328.8" y="106.6">10k</text>
<text x="380.9" y="103.8">FB4</text>
<text x="405" y="106.6">20k</text>
<text x="457.1" y="103.8">FB1</text>
<text x="496.4" y="105.3">100k</text>
<text x="518" y="102.5">EN1</text>
<text x="56.2" y="114">GND</text>
<text x="166.7" y="112.7">GND</text>
<text x="316.6" y="114">GND</text>
<text x="392.8" y="114">GND</text>
<text x="478.7" y="109.1">100k</text>
<text x="491.4" y="109.1">33nF</text>
<text x="47.2" y="114.2">PDIN</text>
<text x="113.4" y="115.2">GND</text>
<text x="314" y="119.3">+1V1_CPU</text>
<text x="389.4" y="119.3">+1V5_DRAM</text>
<text x="172.6" y="125.6">1uF</text>
<text x="474.1" y="122.9">GND</text>
<text x="62.1" y="128.2">10uF</text>
<text x="128.1" y="129.5">3.3nF</text>
<text x="233.6" y="126.9">1uF</text>
<text x="354.2" y="132">1.5uH</text>
<text x="380.9" y="130.5">LX3</text>
<text x="430.4" y="132">1.5uH</text>
<text x="457.1" y="130.5">LX2</text>
<text x="471.4" y="126.9">+3V3_SOC</text>
<text x="37.8" y="137.8">+3V7_NGFF</text>
<text x="109.1" y="133.3">40k</text>
<text x="518" y="135.6">EN3</text>
<text x="74.8" y="142.2">TPS82130SILR</text>
<text x="128" y="138.3">+3V7_NGFF</text>
<text x="322.5" y="139.6">22uF</text>
<text x="342.8" y="140.9">10k</text>
<text x="398.7" y="139.6">22uF</text>
<text x="419" y="140.9">15k</text>
<text x="478.7" y="142.2">100k</text>
<text x="491.4" y="142.2">33nF</text>
<text x="496.4" y="138.3">100k</text>
<text x="64.6" y="144.7">22uF</text>
<text x="102.7" y="147.2">11k</text>
<text x="189.1" y="144.7">RT9193-33GB</text>
<text x="380.9" y="149.5">FB3</text>
<text x="457.1" y="149.5">FB2</text>
<text x="328.8" y="152.3">12k</text>
<text x="405" y="152.3">10k</text>
<text x="474.1" y="155.9">GND</text>
<text x="58.8" y="159.7">GND</text>
<text x="98.1" y="159.7">GND</text>
<text x="316.6" y="159.7">GND</text>
<text x="392.8" y="159.7">GND</text>
<text x="117.2" y="167.3">GND</text>
<text x="68.5" y="180.3">4.7uF</text>
<text x="123.1" y="180.3">10uF</text>
<text x="102.7" y="186.6">2.2uH</text>
<text x="416" y="187.9">+5V</text>
<text x="57" y="195.5">49.9k</text>
<text x="68.5" y="195.5">100k</text>
<text x="74.8" y="194.2">TLV62569DBVR</text>
<text x="425.3" y="194.2">330</text>
<text x="440.6" y="196.8">KT-0603R</text>
<text x="413" y="199.3">+3V3_SOC</text>
<text x="63.9" y="206.7">GND</text>
<text x="95.1" y="206.9">GND</text>
<text x="425.3" y="206.9">150</text>
<text x="440.6" y="209.5">KT-0603R</text>
<text x="452.5" y="215.6">GND</text>
<text x="48" y="218.4">+3V3_NGFF</text>
<text x="60.8" y="226">150</text>
<text x="76.1" y="228.5">KT-0603R</text>
<text x="90.5" y="229.5">GND</text>
<text x="48" y="234.9">+3V3_NGFF</text>
<text x="60.8" y="242.5">150</text>
<text x="76.1" y="245">KT-0603R</text>
<text x="96.4" y="244.5">2N3904S-RTK/PS</text>
<text x="60.8" y="251.4">200</text>
<text x="100.7" y="253.7">GND</text>
</g>
<g font-size="1.8" fill="#000080">
<text x="40.5" y="26.6">USB1</text>
<text x="165" y="26.6">R2</text>
<text x="396.1" y="26.6">U5</text>
<text x="460.9" y="29.1">C20</text>
<text x="468.5" y="29.1">C19</text>
<text x="139.6" y="30.4">Q1</text>
<text x="332.6" y="34.2">C18</text>
<text x="341.5" y="34.2">C17</text>
<text x="121.8" y="38">C1</text>
<text x="204.3" y="38">C4</text>
<text x="217" y="36.7">U1</text>
<text x="270.4" y="39.3">C2</text>
<text x="79.9" y="44.4">R1</text>
<text x="158.6" y="46.9">R3</text>
<text x="167.5" y="46.9">R4</text>
<text x="247.5" y="45.6">R6</text>
<text x="206.9" y="54.5">C3</text>
<text x="245" y="57.1">R7</text>
<text x="354.2" y="82.5">L2</text>
<text x="430.4" y="82.5">L3</text>
<text x="322.5" y="91.4">C21</text>
<text x="342.8" y="92.6">R28</text>
<text x="398.7" y="91.4">C22</text>
<text x="419" y="92.6">R14</text>
<text x="328.8" y="101.5">R12</text>
<text x="405" y="101.5">R15</text>
<text x="496.4" y="100.2">R26</text>
<text x="478.7" y="106.6">R20</text>
<text x="491.4" y="106.6">C28</text>
<text x="62.1" y="125.6">C7</text>
<text x="74.8" y="124.4">U2</text>
<text x="172.6" y="123.1">C13</text>
<text x="233.6" y="124.4">C11</text>
<text x="128.1" y="126.9">C5</text>
<text x="149.6" y="130.5">+3V7_NGFF</text>
<text x="189.1" y="126.9">U3</text>
<text x="354.2" y="128.2">L4</text>
<text x="430.4" y="128.2">L5</text>
<text x="105.3" y="133.3">R8</text>
<text x="251.2" y="133.3">+3V3_NGFF</text>
<text x="322.5" y="137.1">C23</text>
<text x="398.7" y="137.1">C24</text>
<text x="496.4" y="133.3">R27</text>
<text x="64.6" y="142.2">C6</text>
<text x="342.8" y="138.3">R16</text>
<text x="419" y="138.3">R19</text>
<text x="478.7" y="139.6">R21</text>
<text x="491.4" y="139.6">C29</text>
<text x="102.7" y="144.7">R9</text>
<text x="328.8" y="147.2">R17</text>
<text x="405" y="147.2">R18</text>
<text x="68.5" y="177.7">C14</text>
<text x="123.1" y="177.7">C16</text>
<text x="35.3" y="183.8">+3V7_NGFF</text>
<text x="74.8" y="180.3">U4</text>
<text x="102.7" y="181.5">L1</text>
<text x="138.2" y="184.1">+0V9_NGFF</text>
<text x="425.3" y="189.1">R119</text>
<text x="440.6" y="187.9">LED7</text>
<text x="57" y="193">R11</text>
<text x="68.5" y="193">R10</text>
<text x="102.6" y="197.5">+3V3_NGFF</text>
<text x="425.3" y="201.8">R120</text>
<text x="440.6" y="200.6">LED8</text>
<text x="49.3" y="205.2">+0V9_NGFF</text>
<text x="60.8" y="220.9">R121</text>
<text x="76.1" y="219.6">LED9</text>
<text x="60.8" y="237.4">R122</text>
<text x="76.1" y="236.1">LED10</text>
<text x="96.4" y="242.5">Q2</text>
<text x="39.1" y="248.3">+0V9_NGFF</text>
<text x="60.8" y="246.3">R123</text>
</g>
<g font-size="1.8">
<text x="57.1" y="29.4">A12</text>
<text x="395" y="29.4">1</text>
<text x="414" y="29.4">24</text>
<text x="49.8" y="33.2">VBUS</text>
<text x="50.7" y="30.6">GND</text>
<text x="51.1" y="35.7">CC2</text>
<text x="57.1" y="34.4">B5</text>
<text x="57.1" y="31.9">A9</text>
<text x="138.4" y="33.2">1</text>
<text x="138.4" y="35.7">2</text>
<text x="140.5" y="34.4">VDD</text>
<text x="147.4" y="34.4">CFG</text>
<text x="152.4" y="35.7">5</text>
<text x="152.4" y="33.2">6</text>
<text x="395" y="31.9">2</text>
<text x="395" y="34.4">3</text>
<text x="397.1" y="30.6">GND3</text>
<text x="397.1" y="33.2">FB3</text>
<text x="397.1" y="35.7">VCC</text>
<text x="408.8" y="33.2">VIN3</text>
<text x="409.4" y="35.7">EN3</text>
<text x="409.7" y="30.6">LX3</text>
<text x="414" y="34.4">22</text>
<text x="414" y="31.9">23</text>
<text x="38.2" y="37">7</text>
<text x="41" y="38">EH</text>
<text x="49.8" y="40.8">VBUS</text>
<text x="51.1" y="38.3">CC1</text>
<text x="57.1" y="39.5">B9</text>
<text x="57.1" y="37">A5</text>
<text x="138.4" y="38.3">3</text>
<text x="140.5" y="37">GND</text>
<text x="140.5" y="39.5">PG</text>
<text x="147.6" y="39.5">CC1</text>
<text x="147.6" y="37">CC2</text>
<text x="152.4" y="38.3">4</text>
<text x="231.4" y="40.8">EP</text>
<text x="234.9" y="39.5">9</text>
<text x="395" y="37">4</text>
<text x="395" y="39.5">5</text>
<text x="397.1" y="38.3">AGND</text>
<text x="397.1" y="40.8">FB2</text>
<text x="408.8" y="40.8">VIN4</text>
<text x="409.4" y="38.3">EN4</text>
<text x="414" y="39.5">20</text>
<text x="414" y="37">21</text>
<text x="50.7" y="43.3">GND</text>
<text x="57.1" y="42.1">B12</text>
<text x="215.9" y="42.1">1</text>
<text x="215.9" y="44.6">2</text>
<text x="215.9" y="47.1">3</text>
<text x="218" y="43.3">EN</text>
<text x="218" y="45.9">VIN</text>
<text x="228.4" y="43.3">SS/TR</text>
<text x="231.2" y="45.9">PG</text>
<text x="234.9" y="47.1">6</text>
<text x="234.9" y="44.6">7</text>
<text x="234.9" y="42.1">8</text>
<text x="395" y="42.1">6</text>
<text x="395" y="44.6">7</text>
<text x="395" y="47.1">8</text>
<text x="397.1" y="43.3">GND2</text>
<text x="397.1" y="45.9">LX2</text>
<text x="407.8" y="45.9">GND4</text>
<text x="409.7" y="43.3">LX4</text>
<text x="414" y="47.1">17</text>
<text x="414" y="44.6">18</text>
<text x="414" y="42.1">19</text>
<text x="215.9" y="49.7">4</text>
<text x="218" y="48.4">GND</text>
<text x="218" y="51">VOUT</text>
<text x="228.8" y="51">VOUT</text>
<text x="231.5" y="48.4">FB</text>
<text x="234.9" y="49.7">5</text>
<text x="393.9" y="52.2">10</text>
<text x="395" y="49.7">9</text>
<text x="397.1" y="48.4">VIN2</text>
<text x="397.1" y="51">EN2</text>
<text x="397.1" y="53.5">EN1</text>
<text x="409.6" y="48.4">FB4</text>
<text x="410.3" y="53.5">NC</text>
<text x="410.3" y="51">NC</text>
<text x="414" y="52.2">15</text>
<text x="414" y="49.7">16</text>
<text x="393.9" y="54.8">11</text>
<text x="393.9" y="57.3">12</text>
<text x="397.1" y="56">VIN1</text>
<text x="397.1" y="58.6">LX1</text>
<text x="407.8" y="58.6">GND1</text>
<text x="409.6" y="56">FB1</text>
<text x="414" y="57.3">13</text>
<text x="414" y="54.8">14</text>
<text x="414" y="59.8">25</text>
<text x="410.5" y="61.1">EP</text>
<text x="73.6" y="129.7">1</text>
<text x="75.7" y="131">EN</text>
<text x="86.2" y="131">SS/TR</text>
<text x="89.2" y="128.4">EP</text>
<text x="92.7" y="129.7">8</text>
<text x="92.7" y="127.2">9</text>
<text x="186.8" y="129.7">1</text>
<text x="189.6" y="130.7">VIN</text>
<text x="73.6" y="132.2">2</text>
<text x="73.6" y="134.8">3</text>
<text x="73.6" y="137.3">4</text>
<text x="75.7" y="133.5">VIN</text>
<text x="75.7" y="136">GND</text>
<text x="89" y="133.5">PG</text>
<text x="89.3" y="136">FB</text>
<text x="92.7" y="137.3">5</text>
<text x="92.7" y="134.8">6</text>
<text x="92.7" y="132.2">7</text>
<text x="186.8" y="134.8">2</text>
<text x="189.6" y="135.8">GND</text>
<text x="196.2" y="133.2">VOUT</text>
<text x="203.1" y="137.3">4</text>
<text x="203.1" y="132.2">5</text>
<text x="75.7" y="138.6">VOUT</text>
<text x="86.5" y="138.6">VOUT</text>
<text x="186.8" y="139.9">3</text>
<text x="189.6" y="140.9">EN</text>
<text x="198.8" y="138.3">BP</text>
<text x="73.6" y="183">4</text>
<text x="75.7" y="184.3">VIN</text>
<text x="86.1" y="184.3">SW</text>
<text x="90.2" y="185.6">2</text>
<text x="90.2" y="183">3</text>
<text x="73.6" y="188.1">5</text>
<text x="75.7" y="189.4">FB</text>
<text x="85" y="186.8">GND</text>
<text x="86.5" y="189.4">EN</text>
<text x="90.2" y="188.1">1</text>
</g>
</svg>
